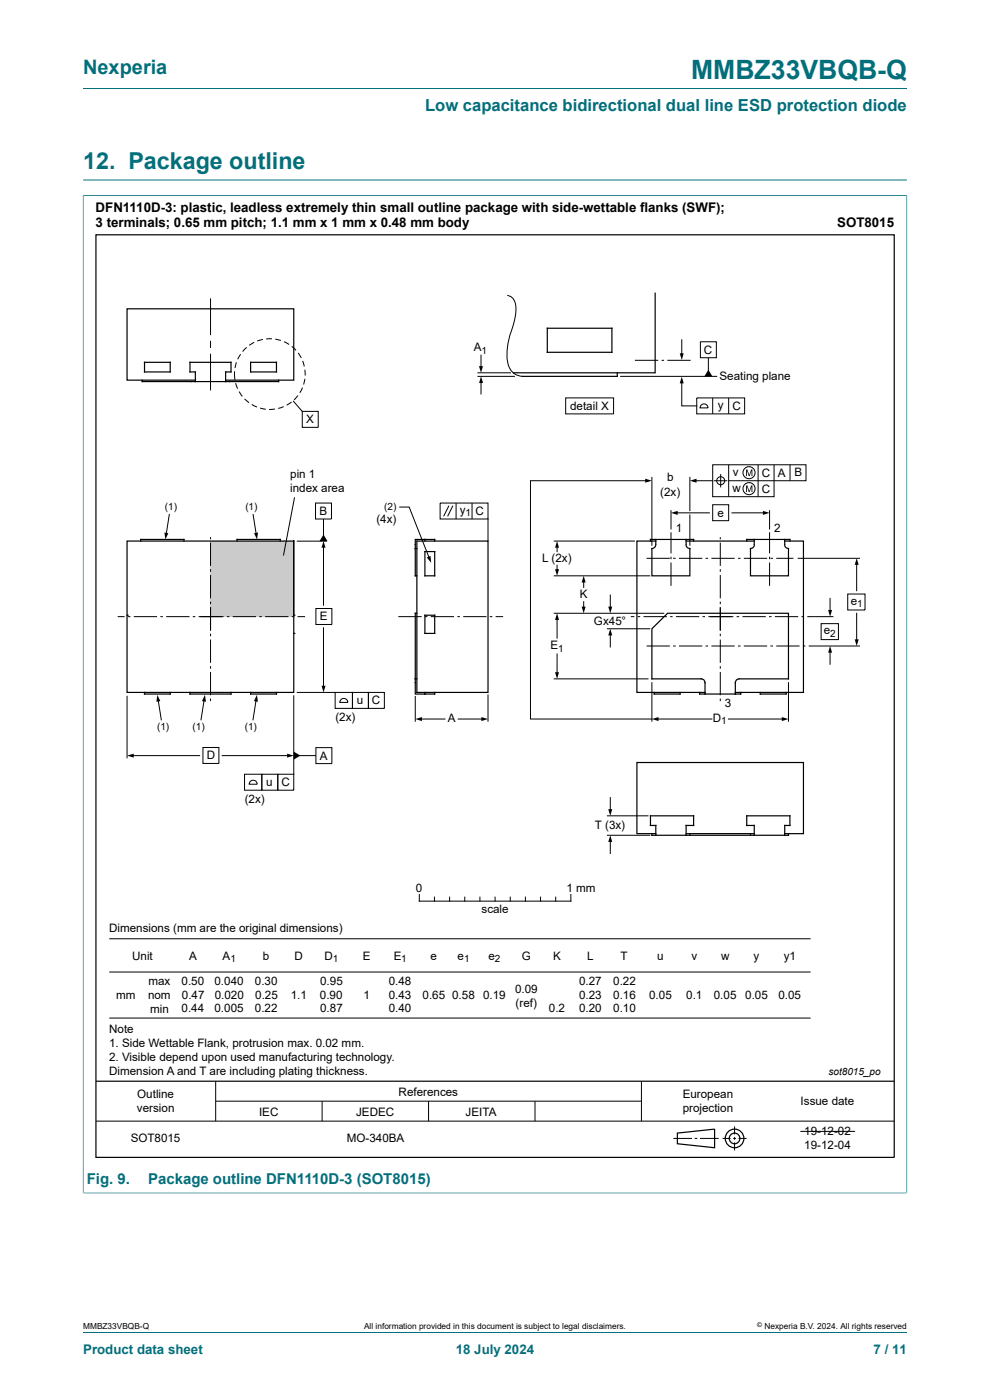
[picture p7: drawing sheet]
<svg xmlns="http://www.w3.org/2000/svg" width="210mm" height="297mm" viewBox="0 0 210 297" stroke-linecap="round" stroke-linejoin="round" font-family="sans-serif">
<path d="M17.6 18.8h174.8M17.6 38.2h174.8M17.6 41.5h174.8M17.6 41.4v211.8M192.4 41.4v211.8M17.6 253.1h174.8" fill="none" stroke="#036f7b" stroke-width=".21"/>
<path d="M44.7 114.8h17.6v16h-17.6z" fill="#cbcbcb"/>
<g fill="none" stroke="#000" stroke-width=".21">
<path d="M44.7 63.4v7.6M44.7 72.4v1.3M44.7 75.1v7.7M49.8 78.8v1.8M50.2 76.9l-.4 1.2M51 75.1l-.6 1.1M52.3 73.7l-.8 .9M53.9 72.6l-1 .7M55.8 72l-1.2 .4M57.7 71.9h-1.2M58.4 71.9l1.2 .3M60.2 72.5l1.1 .6"/>
<path d="M61.9 73.5l.9 .8M63.3 74.9l.6 1M64.2 76.6l.4 1.1M64.7 78.4v1.3M101.4 79.8h7.7M101.4 79.1h6.9M102 75.4v2.6M107.6 62.7h.3a2.14 2.14 0 0 1 1.5 2.1 18.6 18.6 0 0 1-1.4 6.8l-.3 1.6a6.8 6.8 0 0 0 1.1 5.8l.9 .6 1.1 .2M131.6 79.8h20.4M134.7 76.4h4.9M140.3 76.4h.6M141.6 76.4h4.9"/>
<path d="M144.6 72.1v3.1M148.6 72.5h3.4v3.4h-3.4zM150.3 75.9v2.8M50 81.3l.4 1.1M50.7 83.1l.7 1M51.9 84.6l.9 .8M53.4 85.8l1.1 .5M55.2 86.6l1.2 .2M58.3 86.8l-1.2 .1M60.2 86.3l-1.2 .3M61.8 85.3l-1 .7M62.2 85l1.9 2.3"/>
<path d="M63.2 83.9l-.8 .9M64.1 87.3h3.4v3.4h-3.4zM64.2 82.2l-.6 1.1M64.7 80.4l-.3 1.2M102 81v2.6M120 84.4h10.2v3.4h-10.2zM144.6 81v5.1h3.2M147.8 84.4h10.2v3.4h-10.2zM148.7 85.9a.85 .85 0 0 1 1-.1 .85 .85 0 0 1 .5 .7h-1.7zM151.2 84.4v3.4M154.6 84.4v3.4M154.6 98.6v6.8"/>
<path d="M160.8 98.6v6.8M164.2 98.6v6.8h-13v-3.4M167.6 98.6v3.4M35.9 109.1l-.6 4.2M44.7 114v.4M44.7 115.1v5M53.7 109.1l.6 4.2M62.5 105.5l-2.4 12.4M62.9 114.8h6.4M66.9 106.7h3.4v3.4h-3.4zM68.6 110.1v3.6M68.6 115.9v12.5"/>
<path d="M84.8 107.6h2l4.2 10.7M93.4 106.7h10.1v3.4h-10.1zM95.2 107.3l-1.1 2.2M96.1 107.3l-1.2 2.2M96.7 106.7v3.4M100.1 106.7v3.4M103.5 110.1v4.7M117.5 114.8h17.2M118.2 115.9v1.1M118.2 119.9v1.1M137.1 102h-24.6v50.5h25.8M137.1 118.4h5"/>
<path d="M138.3 101.3v14.4M142.3 108.3v3.9M142.3 112.9v4.5M142.3 118.1v.5M142.3 119.3v5M142.8 118.4h.5M143.5 108.8h7M144 118.4h5M146.3 101.3v7M146.3 109.2v6.5M147.5 102h3.7M149.7 118.4h.5"/>
<path d="M150.9 118.4h4.9M151.2 107.1h3.4v3.4h-3.4zM151.2 102v-3.4h19.8v3.4h-16.4M151.5 102h2.8M152.8 114v.4M152.8 115.1v5M152.9 100.6v2.8M155.3 108.8h6.8M156.6 118.4h.5M157.8 118.4h4.9M163.2 108.3v3.9M163.2 112.9v4.5"/>
<path d="M163.2 118.1v.5M163.2 119.3v5M163.4 118.4h.6M164.7 118.4h3.6M169.2 118.4h13.2M181.7 119.5v5.8M25 130.8h1.4M27.1 130.8h.6M28.4 130.8h4.9M34 130.8h.5M35.3 130.8h4.9M40.9 130.8h.5"/>
<path d="M42.1 130.8h5.3M44.7 120.8v.5M44.7 122v4.9M44.7 127.6v.6M44.7 128.8v5M44.7 134.4v.6M44.7 135.7v4.9M48.1 130.8h.6M49.4 130.8h4.9M55 130.8h.5M56.2 130.8h5M61.9 130.8h.5"/>
<path d="M63.1 130.8h1.6M67 129.1h3.4v3.4h-3.4zM68.6 133.2v12.6M84.5 130.8h4.9M90.1 130.8h.6M91.4 130.8h4.9M97 130.8h.5M98.3 130.8h4.9M103.9 130.8h.5M105.1 130.8h1.6M117.5 130.1h23.4M117.5 122.2h20.4"/>
<path d="M118.2 131.2v4.2M118.2 138.7v4.2M123.8 123.3v1.3M123.8 127.6v1.4M128.7 133.4h9.2M129.5 134.5v2.8M129.5 126.2v2.8M133.8 130.8h.8M135.3 130.8h.5M136.5 130.8h4.9M137.1 137h5M142.1 130.8h.6"/>
<path d="M142.8 137h.5M143.4 130.8h4.9M144 137h5M149 130.8h.6M149.7 137h.5M150.3 130.8h5.3M150.9 137h4.9M152.8 120.8v.5M152.8 122v4.9M152.8 127.6v.6M152.8 128.8v5M152.8 134.4v.6"/>
<path d="M152.8 135.7v4.9M156.3 130.8h.5M156.6 137h.5M157.5 130.8h4.9M157.8 137h4.9M163.1 130.8h.6M163.4 137h.6M164.4 130.8h4.9M164.7 137h4.9M170 130.8h.5M170.3 137h.5M171.3 130.8h5.5"/>
<path d="M171.5 137h10.9M174.2 132.3h3.6v3.4h-3.6zM176.1 127v2.7M176.1 138.2v2.7M179.8 126h3.7v3.4h-3.7zM181.7 130.1v5.8M27 147.6v13.3M33.6 148.5l.6 4.2M43 158.6h3.4v3.4h-3.4zM43.3 148.5l-.7 4.2M44.7 141.3v.5M44.7 142.6v4.9"/>
<path d="M44.7 148.2v.5M54.3 148.5l-.6 4.2M62.3 147.6v16.6M62.9 146.9h8.2M67 158.6h3.4v3.4h-3.4zM71.1 146.9h3.7v3.4h-3.7zM72.3 148.4a.85 .85 0 0 1 .9-.2 .85 .85 0 0 1 .6 .8h-1.7zM74.8 146.9h3.3v3.4h-3.3zM78.1 146.9h3.4v3.4h-3.4zM88.1 147.7v5.4M89.2 152.5h5.2M97.2 152.5h5.2"/>
<path d="M103.5 147.3v5.8M117.5 144h20.1M138.3 144.7v8.4M139.4 152.5h11.6M152.8 141.3v.5M152.8 142.6v4.9M152.8 148.2v.5M154.5 152.5h11.6M167.3 144.7v8.4M28.1 160.3h14.2M47.1 160.3h14.1M51.9 164.2h3.6v3.4h-3.6z"/>
<path d="M53.1 165.8a.85 .85 0 0 1 .9-.2 .85 .85 0 0 1 .6 .8h-1.7zM55.5 164.2h3.4v3.4h-3.4zM58.9 164.2h3.4v3.4h-3.4zM63.4 160.3h3.6M128.7 177.2h9.2M128.7 173.1h8.9M129.5 178.3v2.8M129.5 169.2v2.7M23.2 199.2h148.7M88.9 189.8v1.4h32.2v-1.4M92.2 190.3v.9M95.4 190.3v.9"/>
<path d="M98.6 190.3v.9M101.8 190.3v.9M105 190.3v.9M108.2 190.3v.9M111.4 190.3v.9M114.7 190.3v.9M117.9 190.3v.9M23.2 206.2h148.7M23.2 216h148.7M20.4 237.8h169.3M45.8 229.4v8.4M45.8 233.6h90.3"/>
<path d="M68.3 233.6v4.2M90.9 233.6v4.2M113.5 233.6v4.2M136.1 229.4v8.4M155.8 239v1.7M142.8 241.5h4M147.4 241.5h.5M148.5 241.5h3.9M153.3 241.5h1.7M155.5 241.5h.6M155.8 241.2v.6M155.8 242.4v1.6"/>
<path d="M156.7 241.5h1.7M169.8 240h11.6"/>
<circle cx="152.9" cy="102" r=".85"/>
<circle cx="158.9" cy="103.7" r="1.28"/>
<circle cx="158.9" cy="100.3" r="1.28"/>
</g>
<g fill="none" stroke="#000" stroke-width=".25">
<path d="M20.4 49.8h169.3v195.7h-169.3zM30.7 76.9h5.4v2h-5.4zM53.2 76.9h5.4v2h-5.4zM116.1 69.6h13.7v5.1h-13.7zM130.9 79.1v.7h-20.1M139 62.1v17h-30.2M30.2 80.6v.3h11.2M41.4 80.6h-14.4v-15.1h35.3v15.1h-14.4M41.4 80.9v-2h-1.1v-2h8.7v2h-1.1v2M41.4 80.9h6.5M59.1 80.6v.3h-11.2M27 114.8h35.3v32.1h-35.3z"/>
<path d="M29.9 114.8v-.4h9.1v.4M50.3 114.8v-.4h9.1v.4M62.3 114.8v15.7M88.1 116.4v5.8h.3M88.1 116.4h.3M88.4 114.8h15.1v32.1h-15.1zM90.1 114.4h-2v2M90.1 114.4h2.1v.4M90.1 117h2.1v5.2h-2.1zM90.1 114.4v.4M138 114.8v-.4h9.1v.4M139.1 114.4v1.1a.84 .84 0 0 1-.8 .9v5.8h8v-5.8a.78 .78 0 0 1-.8-.9v-1.1"/>
<path d="M139.1 114.8h-4v32.1h14.4M145.5 114.8h14.5M158.4 114.8v-.4h9.2v.4M160 114.4v1.1a.78 .78 0 0 1-.8 .9v5.8h8.1v-5.8a.78 .78 0 0 1-.8-.9v-1.1M166.5 114.8h3.9v32.1h-14.4M27 130.5h.1M62.3 130.5h.1M62.3 134.4h.1M88.4 130.1h-.3v13.9M90.1 130.5h2.1v3.9h-2.1zM30.7 146.9v.3h5.4v-.3M40.3 146.9v.3h8.7v-.3"/>
<path d="M53.2 146.9v.3h5.4v-.3M88.1 144v3.2h2M88.1 144h.3M90.1 146.9v.3M92.2 146.9v.3h-2.1M138.8 146.9v.3h5.5v-.3M148.4 146.9v.3h8.7v-.3M149.5 147.2v-2.4a.78 .78 0 0 0-.7-.8h-10.5v-10.6l3.3-3.3h25.7v13.9h-10.5a.78 .78 0 0 0-.8 .8v2.4M161.3 146.9v.3h5.5v-.3M138.3 176.9v.3h.8M139.1 176.9h-4v-15.1h35.3v15.1h-3.9M139.1 177.2v-2.1h-1.1v-2h9.1v2h-1.6v2.1"/>
<path d="M139.1 177.2h6.4M145.5 177.2h.8M145.5 176.9h14.5M146.3 177.2h12.9M146.3 176.9v.3M159.2 177.2h.8M159.2 176.9v.3M160 177.2v-2.1h-1.6v-2h9.2v2h-1.1v2.1M160 177.2h6.5M167.3 176.9v.3h-.8M20.4 229.4h169.3M143.7 240.4l7.9-.9v4l-7.9-.9z"/>
<circle cx="155.8" cy="241.5" r="1.13"/>
<circle cx="155.8" cy="241.5" r="1.98"/>
</g>
<g fill="#000">
<path d="M101.6 77.7h.8l-.4 1.4zM144.2 75h.8l-.4 1.4zM150.3 78.4l.8 1.4h-1.7zM102 79.8l.5 1.5h-.9zM144.6 79.9l.4 1.4h-.8zM34.9 113l.8 .1-.6 1.3zM53.9 113.1l.8-.1-.2 1.4zM68.6 113.4l.9 1.4h-1.7zM68.6 114.8l.5 1.4h-.9zM90.5 118.3l.8-.4 .2 1.5zM118.2 114.8l.4 1.4h-.9zM136.9 101.6l1.4 .4-1.4 .4z"/>
<path d="M142.3 108.8l1.4-.4v.8zM146.3 102l1.4-.4v.8zM158.3 99.6h.2l.4 1.2 .4-1.2h.3v1.4h-.2v-1.2l-.4 1.2h-.2l-.4-1.2v1.2h-.1zM158.3 103h.2l.4 1.2 .4-1.2h.3v1.4h-.2v-1.2l-.4 1.2h-.2l-.4-1.2v1.2h-.1zM161.8 108.4l1.4 .4-1.4 .4zM181.7 118.4l.4 1.4h-.8zM117.7 120.7h.9l-.4 1.5zM118.2 130.1l.4 1.4h-.9zM123.4 128.7h.8l-.4 1.4zM123.8 122.2l.4 1.4h-.8zM129 128.7h.9l-.4 1.4zM129.5 133.4l.4 1.4h-.9z"/>
<path d="M175.7 129.4h.8l-.4 1.4zM176.1 137l.4 1.5h-.8zM181.3 135.6h.8l-.4 1.4zM33.4 147.4l.6 1.3-.8 .2zM43.5 147.4l.2 1.5-.9-.2zM54.5 147.4l.2 1.5-.8-.2zM62.3 159.5l1.4 .8-1.4 .8zM68.2 145.5h.9l-.5 1.4zM88.1 152.5l1.4-.4v.9zM102.1 152.1l1.4 .4-1.4 .5zM117.7 142.6h.9l-.4 1.4zM138.3 152.5l1.4-.4v.9z"/>
<path d="M165.8 152.1l1.5 .4-1.5 .5zM27 160.3l1.4-.4v.8zM60.9 159.9l1.4 .4-1.4 .4zM129 171.7h.9l-.4 1.4zM129.5 177.2l.4 1.4h-.9z"/>
</g>
<path d="M17.6 41.5v211.5M17.7 41.5h174.6M192.4 41.5v211.5M17.7 253.1h174.6M17.6 282.6h174.8" fill="none" stroke="#036f7b" stroke-width=".21"/>
<text font-size="5.6" fill="#036f7b" x="146.6" y="16.8">MMBZ33VBQB-Q</text>
<text font-size="4.9" fill="#036f7b" x="17.6" y="35.9">12. Package outline</text>
<text font-size="4.2" fill="#036f7b" x="17.6" y="15.6">Nexperia</text>
<text font-size="3.5" fill="#036f7b" x="90.2" y="23.7">Low capacitance bidirectional dual line ESD protection diode</text>
<g font-size="3.2" fill="#036f7b">
<text x="18.4" y="251.2">Fig. 9.</text>
<text x="31.4" y="251.2">Package outline DFN1110D-3 (SOT8015)</text>
</g>
<g font-size="2.8">
<text x="20.3" y="45.1">DFN1110D-3: plastic, leadless extremely thin small outline package with side-wettable flanks (SWF);</text>
<text x="20.3" y="48.2">3 terminals; 0.65 mm pitch; 1.1 mm x 1 mm x 0.48 mm body</text>
<text x="177.6" y="48.2">SOT8015</text>
</g>
<g font-size="2.8" fill="#036f7b">
<text x="17.6" y="287.2">Product data sheet</text>
<text x="96.7" y="287.2">18 July 2024</text>
<text x="185.3" y="287.2">7 / 11</text>
</g>
<g font-size="2.5">
<text x="100.5" y="74.5">A</text>
<text x="149.3" y="75">C</text>
<text x="152.6" y="80.7">Seating plane</text>
<text x="64.9" y="89.8">X</text>
<text x="120.9" y="87">detail X</text>
<text x="152.2" y="86.7">y</text>
<text x="155.4" y="86.9">C</text>
<text x="61.6" y="101.4">pin 1</text>
<text x="155.5" y="100.9">v</text>
<text x="161.6" y="101.1">C</text>
<text x="165" y="101.1">A</text>
<text x="168.5" y="101.1">B</text>
<text x="61.6" y="104.4">index area</text>
<text x="140.1" y="105.1">(2x)</text>
<text x="141.5" y="102.1">b</text>
<text x="155.4" y="104.4">w</text>
<text x="161.6" y="104.5">C</text>
<text x="67.8" y="109.3">B</text>
<text x="79.9" y="111">(4x)</text>
<text x="97.5" y="108.9">y</text>
<text x="100.9" y="109.3">C</text>
<text x="143.4" y="112.8">1</text>
<text x="152.2" y="109.6">e</text>
<text x="164.2" y="112.8">2</text>
<text x="115" y="119.2">L (2x)</text>
<text x="67.9" y="131.6">E</text>
<text x="123" y="126.9">K</text>
<text x="180.5" y="128.2">e</text>
<text x="116.7" y="137.7">E</text>
<text x="126" y="132.6">Gx45°</text>
<text x="174.8" y="134.5">e</text>
<text x="75.7" y="149.4">u</text>
<text x="78.9" y="149.4">C</text>
<text x="153.8" y="149.9">3</text>
<text x="71.2" y="152.9">(2x)</text>
<text x="95" y="153.1">A</text>
<text x="151.2" y="153.1">D</text>
<text x="43.8" y="161.1">D</text>
<text x="67.9" y="161.1">A</text>
<text x="56.5" y="166.8">u</text>
<text x="59.7" y="166.8">C</text>
<text x="51.9" y="170.3">(2x)</text>
<text x="126.2" y="175.8">T (3x)</text>
<text x="88.2" y="189.1">0</text>
<text x="120.2" y="189.1">1 mm</text>
<text x="23.1" y="197.7">Dimensions (mm are the original dimensions)</text>
<text x="102.1" y="193.8">scale</text>
<text x="28" y="203.6">Unit</text>
<text x="40.1" y="203.6">A</text>
<text x="47.2" y="203.6">A</text>
<text x="55.8" y="203.6">b</text>
<text x="62.5" y="203.6">D</text>
<text x="68.8" y="203.6">D</text>
<text x="77" y="203.6">E</text>
<text x="83.5" y="203.6">E</text>
<text x="91.3" y="203.6">e</text>
<text x="97.1" y="203.6">e</text>
<text x="103.6" y="203.6">e</text>
<text x="110.7" y="203.6">G</text>
<text x="117.3" y="203.6">K</text>
<text x="124.6" y="203.6">L</text>
<text x="131.6" y="203.6">T</text>
<text x="139.4" y="203.6">u</text>
<text x="146.7" y="203.6">v</text>
<text x="152.9" y="203.6">w</text>
<text x="159.9" y="203.6">y</text>
<text x="166.3" y="203.6">y1</text>
<text x="31.5" y="209">max</text>
<text x="38.5" y="209">0.50</text>
<text x="45.5" y="209">0.040</text>
<text x="54.1" y="209">0.30</text>
<text x="67.9" y="209">0.95</text>
<text x="82.5" y="209">0.48</text>
<text x="122.8" y="209">0.27</text>
<text x="130.1" y="209">0.22</text>
<text x="24.7" y="211.9">mm</text>
<text x="31.4" y="211.9">nom</text>
<text x="31.8" y="214.9">min</text>
<text x="38.5" y="214.8">0.44</text>
<text x="38.6" y="211.9">0.47</text>
<text x="45.5" y="214.8">0.005</text>
<text x="45.6" y="211.9">0.020</text>
<text x="54.1" y="214.8">0.22</text>
<text x="54.1" y="211.9">0.25</text>
<text x="61.7" y="211.9">1.1</text>
<text x="67.9" y="211.9">0.90</text>
<text x="67.9" y="214.8">0.87</text>
<text x="77.1" y="211.9">1</text>
<text x="82.5" y="211.9">0.43</text>
<text x="82.5" y="214.8">0.40</text>
<text x="89.6" y="211.9">0.65</text>
<text x="95.9" y="211.9">0.58</text>
<text x="102.5" y="211.9">0.19</text>
<text x="109.3" y="210.6">0.09</text>
<text x="109.4" y="213.6">(ref)</text>
<text x="116.4" y="214.8">0.2</text>
<text x="122.8" y="211.9">0.23</text>
<text x="122.8" y="214.8">0.20</text>
<text x="130.1" y="211.9">0.16</text>
<text x="130.1" y="214.8">0.10</text>
<text x="137.7" y="211.9">0.05</text>
<text x="145.6" y="211.9">0.1</text>
<text x="151.4" y="211.9">0.05</text>
<text x="158.1" y="211.9">0.05</text>
<text x="165.1" y="211.9">0.05</text>
<text x="23.1" y="219.1">Note</text>
<text x="23.1" y="222">1. Side Wettable Flank, protrusion max. 0.02 mm.</text>
<text x="23.1" y="225">2. Visible depend upon used manufacturing technology.</text>
<text x="23.1" y="228">Dimension A and T are including plating thickness.</text>
<text x="29.1" y="233">Outline</text>
<text x="84.6" y="232.4">References</text>
<text x="144.8" y="233">European</text>
<text x="29.1" y="236">version</text>
<text x="55" y="236.7">IEC</text>
<text x="75.5" y="236.7">JEDEC</text>
<text x="98.8" y="236.7">JEITA</text>
<text x="144.8" y="236">projection</text>
<text x="169.8" y="234.4">Issue date</text>
<text x="27.7" y="242.4">SOT8015</text>
<text x="73.6" y="242.4">MO-340BA</text>
<text x="170.6" y="240.8">19-12-02</text>
<text x="170.6" y="243.7">19-12-04</text>
</g>
<g font-size="2.1">
<text x="102.1" y="75">1</text>
<text x="35" y="108.1">(1)</text>
<text x="52" y="108.1">(1)</text>
<text x="81.5" y="108.2">(2)</text>
<text x="98.7" y="109.4">1</text>
<text x="181.8" y="128.7">1</text>
<text x="176.1" y="135">2</text>
<text x="118.4" y="138.2">1</text>
<text x="33.3" y="154.8">(1)</text>
<text x="40.9" y="154.8">(1)</text>
<text x="51.9" y="154.8">(1)</text>
<text x="153" y="153.6">1</text>
<text x="48.9" y="204.1">1</text>
<text x="70.6" y="204.1">1</text>
<text x="85.1" y="204.1">1</text>
<text x="98.5" y="204.1">1</text>
<text x="104.9" y="204.1">2</text>
<text x="175.7" y="228.1">sot8015_po</text>
</g>
<g font-size="1.8">
<text x="17.6" y="282">MMBZ33VBQB-Q</text>
<text x="77.2" y="282">All information provided in this document is subject to legal disclaimers.</text>
<text x="162.2" y="282">Nexperia B.V. 2024. All rights reserved</text>
</g>
<text font-size="1.4" x="160.6" y="281.6">©</text>
</svg>
